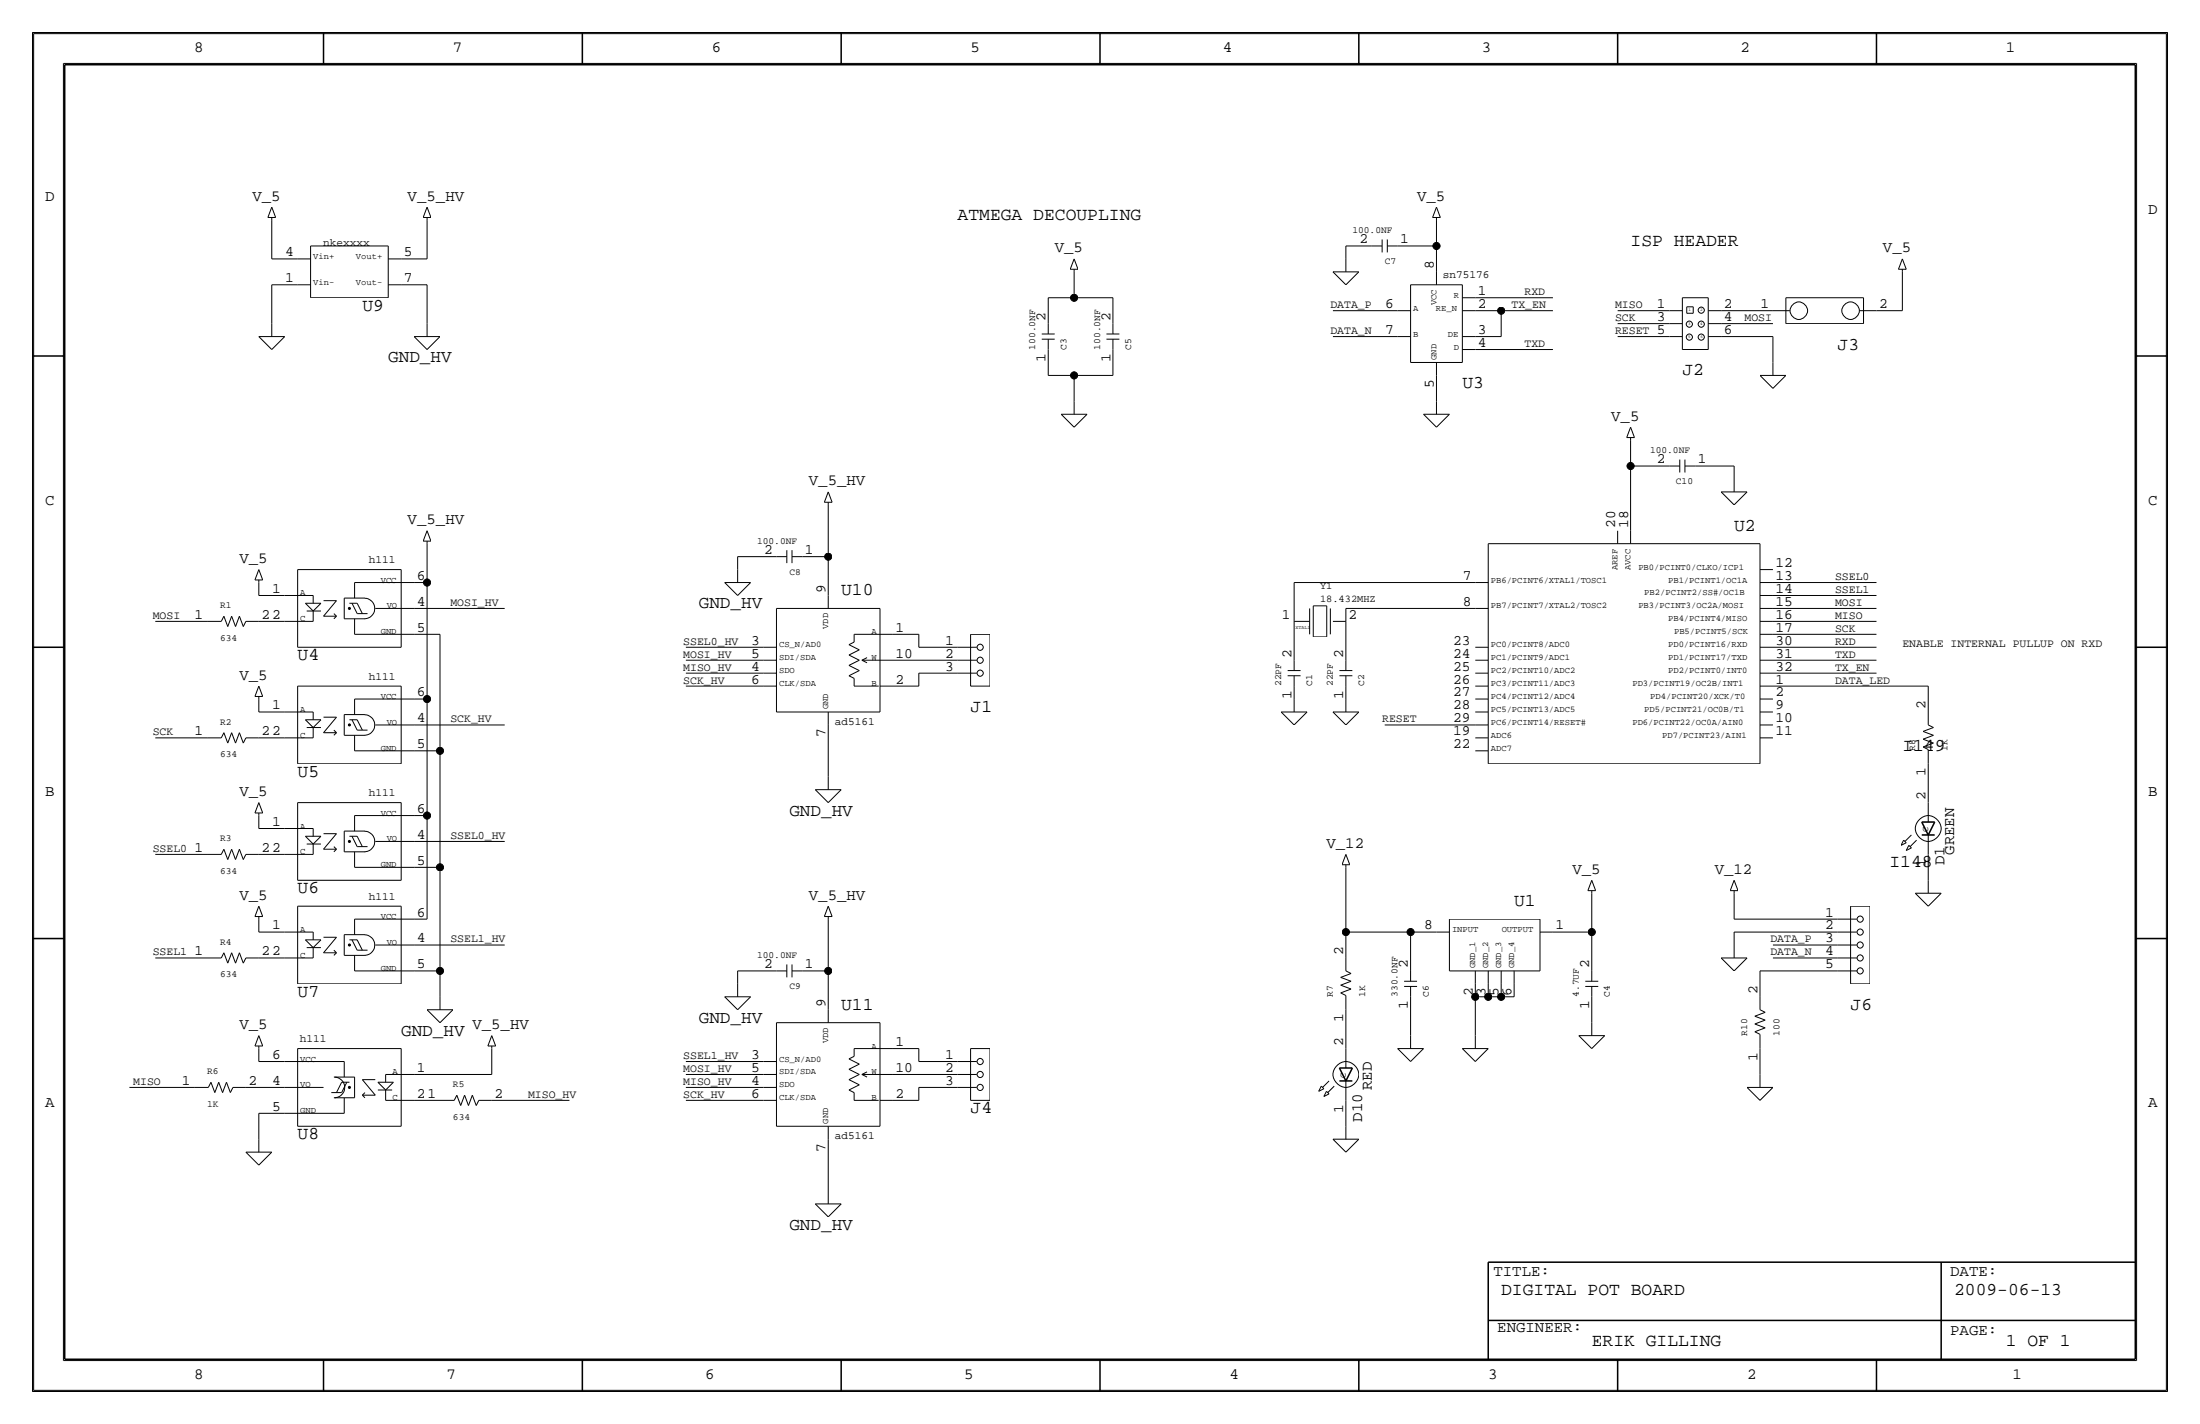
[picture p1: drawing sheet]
<svg xmlns="http://www.w3.org/2000/svg" width="432mm" height="279mm" viewBox="0 0 432 279" stroke-linecap="round" stroke-linejoin="round" font-family="sans-serif">
<g fill="none" stroke="#000" stroke-width=".2">
<path d="M6.6 6.6h418.6zM6.6 6.6v266.2zM12.4 12.4h407zM12.4 12.4v254.6zM419.4 12.4v254.6zM425.2 6.6v266.2zM52.6 42.7h1.5zM53.3 42.7v.5zM53.3 40.6l.8 2.1zM53.3 40.6l-.7 2.1zM53.3 55.9v7.6zM53.3 55.9h5.1z"/>
<path d="M53.3 43.2v7.6zM53.3 50.8h5.1zM58.4 50.8h2.6zM58.4 55.9h2.6zM61 58.4h15.2zM61 48.3h15.2zM61 48.3v10.1zM76.2 50.8h2.5zM76.2 55.9h2.5zM76.2 48.3v10.1zM78.7 50.8h5.1zM78.7 55.9h5.1z"/>
<path d="M83.1 42.7h1.5zM83.8 42.7v.5zM83.8 40.6l.8 2.1zM83.8 40.6l-.7 2.1zM83.8 43.2v7.6zM83.8 55.9v7.6zM205.7 58.4h5.1zM205.7 58.4v5.1zM210.1 52.8h1.5zM210.8 53.3v5.1zM210.8 58.4h7.6zM210.8 52.8v.5z"/>
<path d="M210.8 50.8l.8 2zM210.8 50.8l-.7 2zM218.4 58.4v5.1zM261.6 53.3l2.6 2.6zM261.6 53.3h5.1zM264.2 50.8v2.5zM264.2 48.3v2.5zM264.2 48.3h5zM266.7 53.3l-2.5 2.6zM269.2 48.3h2.1zM271.3 47v2.5zM272.3 48.3h2z"/>
<path d="M272.3 47v2.5zM274.3 48.3h7.6zM276.9 55.9h10.1zM276.9 55.9v15.2zM281.2 42.7h1.5zM281.9 53.3v2.6zM281.9 42.7v.5zM281.9 40.6l.8 2.1zM281.9 40.6l-.7 2.1zM281.9 43.2v5.1zM281.9 48.3v5zM287 58.4h2.6z"/>
<path d="M287 55.9v15.2zM289.6 58.4h15.2zM330.2 58.4v10.2zM330.2 58.4h5.1zM335.3 58.4v10.2zM350.5 58.4v5.1zM350.5 58.4h15.3zM365.8 58.4v5.1zM372.6 52.8h1.5zM373.4 52.8v.5zM373.4 50.8l.7 2zM373.4 50.8l-.8 2z"/>
<path d="M373.4 53.3v7.7zM50.8 66l2.5 2.6zM50.8 66h5.1zM53.3 68.6l2.6-2.6zM53.3 63.5v2.5zM81.3 66l2.5 2.6zM81.3 66h5.1zM83.8 63.5v2.5zM86.4 66l-2.6 2.6zM204.5 65.5h2.5zM204.5 66.5h2.5zM205.7 63.5v2z"/>
<path d="M205.7 66.5v2.1zM205.7 73.7h5.1zM205.7 68.6v5.1zM210.8 73.7v5zM210.8 73.7h7.6zM210.8 78.7v2.6zM217.2 65.5h2.5zM217.2 66.5h2.5zM218.4 63.5v2zM218.4 66.5v2.1zM218.4 68.6v5.1zM261.6 61h12.7z"/>
<path d="M261.6 66h12.7zM274.3 66h2.6zM274.3 61h2.6zM276.9 71.1h10.1zM281.9 71.1v2.6zM281.9 78.7v2.6zM281.9 73.7v5zM287 68.6h2.6zM287 66h2.6zM287 61h2.6zM289.6 68.6h15.2zM289.6 61h5z"/>
<path d="M289.6 66h5zM294.6 61h10.2zM294.6 61v5zM317.5 66h10.2zM317.5 63.5h10.2zM317.5 61h10.2zM327.7 63.5h2.5zM327.7 66h2.5zM327.7 61h2.5zM330.2 68.6h5.1zM331.1 60.2v1.3zM331.1 61.5h1.2z"/>
<path d="M331.1 60.2h1.2zM332.3 60.2v1.3zM335.3 66h2.5zM335.3 63.5h2.5zM335.3 61h2.5zM337.8 66h10.2zM337.8 63.5h10.2zM337.8 61h10.2zM345.4 73.7l2.6 2.5zM345.4 73.7h5.1zM348 71.1v2.6zM348 66v5.1z"/>
<path d="M348 61h3.3zM350.5 73.7l-2.5 2.5zM350.5 63.5h15.3zM365 61h3.3zM368.3 61h5.1zM161.8 98.6h1.5zM162.6 99.1v10.1zM162.6 98.6v.5zM162.6 96.5l.7 2.1zM162.6 96.5l-.8 2.1zM208.3 81.3l2.5 2.5zM208.3 81.3h5.1z"/>
<path d="M213.4 81.3l-2.6 2.5zM279.4 81.3l2.5 2.5zM279.4 81.3h5.1zM284.5 81.3l-2.6 2.5zM319.3 85.9h1.5zM320 85.9v.5zM320 83.8l.8 2.1zM320 83.8l-.7 2.1zM320 86.4v5zM320 91.4v12.7zM320 91.4h7.7zM327.7 91.4h2z"/>
<path d="M329.7 90.2v2.5zM330.7 91.4h2zM330.7 90.2v2.5zM332.7 91.4h7.7zM337.8 96.5l2.6 2.6zM337.8 96.5h5.1zM340.4 94v2.5zM340.4 91.4v2.6zM342.9 96.5l-2.5 2.6zM50 113.8h1.6zM50.8 113.8v.5zM50.8 111.8l.8 2z"/>
<path d="M50.8 111.8l-.8 2zM50.8 114.3v2.5zM50.8 116.8h5.1zM55.9 116.8h5.6zM58.4 111.8h20.3zM58.4 111.8v15.2zM59.9 118.4h3.1zM59.9 118.4l1.6 1.5zM60.2 119.9h2.8zM61.5 116.8v1.6zM61.5 119.9v2zM61.5 119.9l1.5-1.5z"/>
<path d="M63.5 117.9h2.5zM66 117.9l-2.5 3zM67.6 117.3h4zM67.6 117.3v4.1zM68.6 118.4h1.5zM69.1 118.4l1 2zM69.6 114.3h11.7zM69.6 114.3v3zM70.1 118.4l1 2zM71.6 117.4a2.01 2.01 0 0 1 1.9 2 2.01 2.01 0 0 1-1.9 2M73.7 119.4h7.6zM78.7 111.8v15.2z"/>
<path d="M81.3 114.3h2.5zM81.3 119.4h17.8zM83.1 106.2h1.5zM83.8 106.2v.5zM83.8 104.1l.8 2.1zM83.8 104.1l-.7 2.1zM83.8 106.7v7.6zM83.8 114.3v22.9zM142.2 114.3l2.6 2.5zM142.2 114.3h5.1zM144.8 111.8v2.5zM144.8 109.2v2.6z"/>
<path d="M144.8 109.2h7.6zM147.3 114.3l-2.5 2.5zM152.4 119.4v20.3zM152.4 119.4h20.3zM152.4 109.2h2zM154.4 108v2.5zM155.4 109.2h2.1zM155.4 108v2.5zM157.5 109.2h5.1zM162.6 116.8v2.6zM162.6 109.2v7.6zM172.7 119.4v20.3z"/>
<path d="M254 114.3h35.6zM254 114.3v7.6zM257 119.4v5.1zM257.8 118.9h2.6zM257.8 118.9v6.1zM260.4 118.9v6.1zM261.1 119.4v5.1zM264.2 119.4h25.4zM264.2 119.4v2.5zM289.6 119.4h2.5zM289.6 114.3h2.5zM292.1 106.7h53.3z"/>
<path d="M292.1 106.7v43.2zM317.5 104.1v2.6zM320 104.1v2.6zM345.4 119.4h2.6zM345.4 116.8h2.6zM345.4 114.3h2.6zM345.4 111.8h2.6zM345.4 106.7v43.2zM348 119.4h20.3zM348 116.8h20.3zM348 114.3h20.3zM30.5 121.9h10.1z"/>
<path d="M40.6 121.9h2.8zM43.9 120.9l-.5 1zM43.9 120.9l.8 2zM45.5 120.9l-.8 2zM45.5 120.9l.7 2zM47 120.9l.8 2zM47 120.9l-.8 2zM48.3 121.9h2.5zM48.3 121.9l-.5 1zM50 136.7h1.6zM50.8 136.7v.5zM50.8 134.6l.8 2.1z"/>
<path d="M50.8 134.6l-.8 2.1zM50.8 137.2v2.5zM50.8 139.7h5.1zM50.8 121.9h5.1zM55.9 121.9h5.6zM55.9 139.7h5.6zM58.4 127h20.3zM58.4 134.6h20.3zM58.4 134.6v15.3zM61.5 139.7v1.5zM63.5 120.9h2.5zM65.5 120.4l.5 .5z"/>
<path d="M66 120.9l-.5 .5zM67.6 121.4h4zM69.6 124.5h11.7zM69.6 121.4v3.1zM69.6 137.2h11.7zM69.6 137.2v3zM70.1 120.4h2zM78.7 134.6v15.3zM81.3 124.5h5.1zM81.3 137.2h2.5zM83.8 137.2v22.8zM86.4 124.5v22.8z"/>
<path d="M134.6 127h15.3zM134.6 129.5h15.3zM134.6 132.1h15.3zM134.6 134.6h15.3zM149.9 132.1h2.5zM149.9 134.6h2.5zM149.9 129.5h2.5zM149.9 127h2.5zM152.4 139.7h20.3zM162.6 139.7v2.5zM166.6 126.5l1-.5zM166.6 126.5l2.1 1z"/>
<path d="M166.6 128.5l2.1-1zM166.6 128.5l2.1 1zM166.6 130.6l2.1-1.1zM166.6 132.6l2.1-1zM166.6 132.6l1 .5zM166.6 130.6l2.1 1zM167.6 124.5h7.7zM167.6 124.5v1.5zM167.6 134.6h4.9zM167.6 133.1v1.5zM169.2 129.5h6.1zM169.2 129.5l1-.5z"/>
<path d="M169.2 129.5l1 .5zM172.7 134.6h2.6zM175.3 129.5h12.7zM175.3 134.6h5zM175.3 124.5h5zM180.3 132.1v2.5zM180.3 132.1h7.7zM180.3 124.5v2.5zM180.3 127h7.7zM188 132.1h3.7zM188 127h3.7zM188 129.5h3.7z"/>
<path d="M190.5 134.6h3.8zM190.5 124.5v10.1zM190.5 124.5h3.8zM194.3 124.5v10.1zM251.5 139.7l2.5 2.5zM251.5 139.7h5zM252.7 131.6h2.6zM252.7 132.6h2.6zM254 137.2v2.5zM254 134.6v2.6zM254 121.9v7.6zM254 121.9h3z"/>
<path d="M254 129.5v2.1zM254 132.6v2zM256.5 139.7l-2.5 2.5zM257.8 125h2.6zM261.6 139.7l2.6 2.5zM261.6 139.7h5.1zM261.6 121.9h2.6zM262.9 131.6h2.5zM262.9 132.6h2.5zM264.2 137.2v2.5zM264.2 134.6v2.6zM264.2 121.9v7.6z"/>
<path d="M264.2 129.5v2.1zM264.2 132.6v2zM266.7 139.7l-2.5 2.5zM289.6 139.7h2.5zM289.6 137.2h2.5zM289.6 134.6h2.5zM289.6 132.1h2.5zM289.6 129.5h2.5zM289.6 127h2.5zM345.4 139.7h2.6zM345.4 137.2h2.6zM345.4 134.6h2.6z"/>
<path d="M345.4 132.1h2.6zM345.4 129.5h2.6zM345.4 127h2.6zM345.4 124.5h2.6zM345.4 121.9h2.6zM348 129.5h20.3zM348 127h20.3zM348 121.9h20.3zM348 124.5h20.3zM348 132.1h20.3zM348 134.6h30.5zM378.5 139.7v2.5z"/>
<path d="M378.5 134.6v5.1zM30.5 144.8h10.1zM40.6 144.8h2.8zM43.9 143.8l-.5 1zM43.9 143.8l.8 2zM45.5 143.8l-.8 2zM45.5 143.8l.7 2zM47 143.8l.8 2zM47 143.8l-.8 2zM48.3 144.8h2.5zM48.3 144.8l-.5 1zM50 159.5h1.6z"/>
<path d="M50.8 159.5v.5zM50.8 157.5l.8 2zM50.8 157.5l-.8 2zM50.8 144.8h5.1zM55.9 144.8h5.6zM58.4 149.9h20.3zM58.4 157.5h20.3zM58.4 157.5v15.2zM59.9 141.2h3.1zM59.9 141.2l1.6 1.5zM60.2 142.7h2.8zM61.5 142.7v2.1z"/>
<path d="M61.5 142.7l1.5-1.5zM63.5 143.8h2.5zM63.5 140.7h2.5zM65.5 143.3l.5 .5zM66 143.8l-.5 .5zM66 140.7l-2.5 3.1zM67.6 140.2h4zM67.6 140.2v4.1zM67.6 144.3h4zM68.6 141.2h1.5zM69.1 141.2l1 2.1zM69.6 147.3h11.7z"/>
<path d="M69.6 144.3v3zM70.1 141.2l1 2.1zM70.1 143.3h2zM71.6 140.3a2.01 2.01 0 0 1 1.9 2 2.01 2.01 0 0 1-1.9 2M73.7 142.2h7.6zM78.7 157.5v15.2zM81.3 147.3h5.1zM81.3 142.2h17.8zM86.4 147.3v22.9zM160 154.9l2.6 2.6zM160 154.9h5.1zM162.6 152.4v2.5z"/>
<path d="M162.6 142.2v10.2zM165.1 154.9l-2.5 2.6zM271.8 142.2h17.8zM289.6 142.2h2.5zM289.6 147.3h2.5zM289.6 144.8h2.5zM292.1 149.9h53.3zM345.4 144.8h2.6zM345.4 142.2h2.6zM377.4 146.6l1.1 .5zM377.4 146.6l2.1-.8zM377.4 143.5l2.1-.8z"/>
<path d="M377.4 143.5l2.1 .8zM377.4 145l2.1 .8zM377.4 145l2.1-.7zM378.5 147.1v2.8zM378.5 142.2l1 .5zM378.5 149.9v7.6zM378.5 157.5v3.8zM30.5 167.6h10.1zM40.6 167.6h2.8zM43.9 166.6l-.5 1zM43.9 166.6l.8 2.1zM45.5 166.6l-.8 2.1z"/>
<path d="M45.5 166.6l.7 2.1zM47 166.6l.8 2.1zM47 166.6l-.8 2.1zM48.3 167.6h2.5zM48.3 167.6l-.5 1.1zM50 179.8h1.6zM50.8 179.8v.5zM50.8 177.8l.8 2zM50.8 177.8l-.8 2zM50.8 160v2.6zM50.8 162.6h5.1zM50.8 167.6h5.1z"/>
<path d="M55.9 162.6h5.6zM55.9 167.6h5.6zM58.4 172.7h20.3zM58.4 177.8h20.3zM58.4 177.8v15.2zM59.9 164.1h3.1zM59.9 164.1l1.6 1.5zM60.2 165.6h2.8zM61.5 162.6v1.5zM61.5 165.6v2zM61.5 165.6l1.5-1.5zM63.5 166.6h2.5z"/>
<path d="M63.5 163.6h2.5zM65.5 166.1l.5 .5zM66 166.6l-.5 .5zM66 163.6l-2.5 3zM67.6 163.1h4zM67.6 163.1v4zM67.6 167.1h4zM68.6 164.1h1.5zM69.1 164.1l1 2zM69.6 170.2h11.7zM69.6 167.1v3.1zM69.6 160h11.7z"/>
<path d="M69.6 160v3.1zM70.1 164.1l1 2zM70.1 166.1h2zM71.6 163.1a2.01 2.01 0 0 1 1.9 2 2.01 2.01 0 0 1-1.9 2M73.7 165.1h7.6zM78.7 177.8v15.2zM81.3 170.2h5.1zM81.3 160h2.5zM81.3 165.1h17.8zM83.8 160v20.3zM86.4 170.2v20.3zM161.8 179.8h1.5z"/>
<path d="M162.6 179.8v.5zM162.6 177.8l.7 2zM162.6 177.8l-.8 2zM263.4 169.7h1.5zM264.2 170.2v12.7zM264.2 169.7v.5zM264.2 167.6l.7 2.1zM264.2 167.6l-.8 2.1zM311.7 174.8h1.5zM312.4 175.3v7.6zM312.4 174.8v.5zM312.4 172.7l.8 2.1z"/>
<path d="M312.4 172.7l-.7 2.1zM339.6 174.8h1.5zM340.4 175.3v5zM340.4 174.8v.5zM340.4 172.7l.7 2.1zM340.4 172.7l-.8 2.1zM363.2 177.8h3.8zM363.2 177.8v15.2zM367 177.8v15.2zM373.1 165.9l1-.5zM373.6 164.8l-.5 1.1zM373.6 164.8l.5 .6z"/>
<path d="M374.1 166.9l1.1-.5zM374.7 165.9l-.6 1zM374.7 165.9l.5 .5zM374.9 166.1l1.3-1.3zM375.2 163.8l-1.3 1.3zM375.9 175.3l2.6 2.5zM375.9 175.3h5.1zM378.5 172.7v2.6zM378.5 167.6v5.1zM378.5 163.8v3.8zM381 175.3l-2.5 2.5zM30.5 188h10.1z"/>
<path d="M40.6 188h2.8zM43.9 186.9l-.5 1.1zM43.9 186.9l.8 2.1zM45.5 186.9l-.8 2.1zM45.5 186.9l.7 2.1zM47 186.9l.8 2.1zM47 186.9l-.8 2.1zM48.3 188h2.5zM48.3 188l-.5 1zM50.8 180.3v2.6zM50.8 182.9h5.1zM50.8 188h5.1z"/>
<path d="M55.9 182.9h5.6zM55.9 188h5.6zM58.4 193h20.3zM59.9 184.4h3.1zM59.9 184.4l1.6 1.5zM60.2 185.9h2.8zM61.5 182.9v1.5zM61.5 185.9v2.1zM61.5 185.9l1.5-1.5zM63.5 186.9h2.5zM63.5 183.9h2.5zM65.5 186.4l.5 .5z"/>
<path d="M66 186.9l-.5 .6zM66 183.9l-2.5 3zM67.6 183.4h4zM67.6 183.4v4.1zM67.6 187.5h4zM68.6 184.4h1.5zM69.1 184.4l1 2zM69.6 190.5h11.7zM69.6 187.5v3zM69.6 180.3h11.7zM69.6 180.3v3.1zM70.1 184.4l1 2z"/>
<path d="M70.1 186.4h2zM71.6 183.4a2.01 2.01 0 0 1 1.9 2 2.01 2.01 0 0 1-1.9 2.1M73.7 185.4h7.6zM81.3 190.5h5.1zM81.3 180.3h2.5zM81.3 185.4h17.8zM83.8 198.1l2.6 2.6zM83.8 198.1h5.1zM86.4 195.6v2.5zM86.4 190.5v5.1zM88.9 198.1l-2.5 2.6zM142.2 195.6l2.6 2.5z"/>
<path d="M142.2 195.6h5.1zM144.8 193v2.6zM144.8 190.5v2.5zM144.8 190.5h7.6zM147.3 195.6l-2.5 2.5zM152.4 190.5h2zM154.4 189.2v2.6zM155.4 190.5h2.1zM155.4 189.2v2.6zM157.5 190.5h5.1zM162.6 198.1v2.6zM162.6 180.3v10.2z"/>
<path d="M162.6 190.5v7.6zM263.1 194.8l1.1 .5zM263.1 194.8l2.1-.7zM263.1 191.8l2.1-.8zM263.1 191.8l2.1 .7zM263.1 193.3l2.1 .8zM263.1 193.3l2.1-.8zM264.2 195.3v2.8zM264.2 188v2.5zM264.2 190.5l1 .5zM264.2 182.9h12.7zM264.2 182.9v5.1z"/>
<path d="M264.2 198.1v7.6zM275.6 192.5h2.5zM275.6 193.5h2.5zM276.9 195.6v7.6zM276.9 182.9h5zM276.9 182.9v7.6zM276.9 190.5v2zM276.9 193.5v2.1zM281.9 182.9h2.6zM284.5 190.5h17.8zM284.5 180.3h17.8zM284.5 180.3v10.2z"/>
<path d="M289.6 195.6v7.6zM289.6 195.6h2.5zM289.6 193v2.6zM289.6 190.5v2.5zM292.1 195.6h2.5zM292.1 193v2.6zM292.1 190.5v2.5zM294.6 195.6h2.6zM294.6 193v2.6zM294.6 190.5v2.5zM297.2 190.5v2.5zM297.2 193v2.6z"/>
<path d="M302.3 182.9h2.5zM302.3 180.3v10.2zM304.8 182.9h7.6zM311.1 192.5h2.6zM311.1 193.5h2.6zM312.4 182.9v7.6zM312.4 195.6v5.1zM312.4 190.5v2zM312.4 193.5v2.1zM337.8 188l2.6 2.5zM337.8 188h5.1zM340.4 185.4v2.6z"/>
<path d="M340.4 182.9v2.5zM340.4 182.9h20.3zM340.4 180.3h20.3zM342.9 188l-2.5 2.5zM344.4 199.4l2.1-.8zM344.4 199.4l2.1 .8zM345.4 195.6v2.5zM345.4 198.1l1.1 .5zM345.4 190.5h15.3zM345.4 190.5v5.1zM348 185.4h12.7zM348 188h12.7z"/>
<path d="M360.7 190.5h3.8zM360.7 188h3.7zM360.7 185.4h3.7zM360.7 182.9h3.7zM360.7 180.3h3.7zM363.2 193h3.8zM25.4 213.4h12.7zM38.1 213.4h2.8zM41.4 212.3l-.5 1.1zM41.4 212.3l.8 2.1zM42.9 212.3l-.7 2.1zM42.9 212.3l.8 2.1z"/>
<path d="M44.4 212.3l.8 2.1zM44.4 212.3l-.7 2.1zM45.7 213.4h2.6zM45.7 213.4l-.5 1zM48.3 213.4h7.6zM50 205.2h1.6zM50.8 205.2v.5zM50.8 203.2l.8 2zM50.8 203.2l-.8 2zM50.8 218.4v5.1zM50.8 218.4h5.1zM50.8 205.7v2.6z"/>
<path d="M50.8 208.3h5.1zM55.9 213.4h7.6zM55.9 218.4h11.7zM55.9 208.3h11.7zM58.4 205.7v15.3zM58.4 205.7h20.3zM65 214.4h2.1zM65.5 211.3h4.1zM65.5 215.4h4.1zM65.7 211.4a2.01 2.01 0 0 1 2 2 2.01 2.01 0 0 1-2 2M67.1 212.3l-1.1 2.1zM67.1 212.3h1.5z"/>
<path d="M67.6 215.4v3zM67.6 208.3v3zM68.1 212.3l-1 2.1zM69.6 211.3v4.1zM71.1 214.9l.5 .5zM71.1 214.9h2.6zM71.1 211.8h2.6zM71.1 211.8l2.6 3.1zM71.6 214.4l-.5 .5zM74.2 213.9h2.8zM74.2 212.3h3zM74.2 212.3l1.5 1.6z"/>
<path d="M75.7 210.8v1.5zM75.7 210.8h5.6zM75.7 215.9h5.6zM75.7 213.9l1.5-1.6zM75.7 213.9v2zM78.7 205.7v15.3zM81.3 210.8h15.2zM81.3 215.9h5.1zM86.4 215.9h2.8zM89.7 214.9l-.5 1zM89.7 214.9l.7 2zM91.2 214.9l-.8 2z"/>
<path d="M91.2 214.9l.7 2zM92.7 214.9l.8 2zM92.7 214.9l-.8 2zM94 215.9h2.5zM94 215.9l-.5 1zM95.8 205.2h1.5zM96.5 205.2v.5zM96.5 203.2l.8 2zM96.5 203.2l-.7 2zM96.5 205.7v5.1zM96.5 215.9h15.3zM134.6 208.3h15.3z"/>
<path d="M134.6 210.8h15.3zM134.6 213.4h15.3zM134.6 215.9h15.3zM149.9 213.4h2.5zM149.9 215.9h2.5zM149.9 210.8h2.5zM149.9 208.3h2.5zM152.4 200.7v20.3zM152.4 200.7h20.3zM166.6 207.8l1-.5zM166.6 207.8l2.1 1zM166.6 209.8l2.1-1z"/>
<path d="M166.6 209.8l2.1 1zM166.6 211.8l2.1-1zM166.6 213.9l2.1-1zM166.6 213.9l1 .5zM166.6 211.8l2.1 1.1zM167.6 205.7h7.7zM167.6 205.7v1.6zM167.6 215.9h4.9zM167.6 214.4v1.5zM169.2 210.8h6.1zM169.2 210.8l1-.5zM169.2 210.8l1 .5z"/>
<path d="M172.7 215.9h2.6zM172.7 200.7v20.3zM175.3 210.8h12.7zM175.3 215.9h5zM175.3 205.7h5zM180.3 213.4v2.5zM180.3 213.4h7.7zM180.3 205.7v2.6zM180.3 208.3h7.7zM188 213.4h3.7zM188 208.3h3.7zM188 210.8h3.7z"/>
<path d="M190.5 215.9h3.8zM190.5 205.7v10.2zM190.5 205.7h3.8zM194.3 205.7v10.2zM258.8 214.1l1-.5zM259.3 213.1l-.5 1zM259.3 213.1l.5 .5zM259.8 215.1l1.1-.5zM260.3 214.1l-.5 1zM260.3 214.1l.6 .5zM260.6 214.4l1.3-1.3zM260.9 212.1l-1.3 1.3z"/>
<path d="M264.2 215.9v5.1zM264.2 205.7v3.8zM264.2 212.1v3.8zM274.3 205.7l2.6 2.6zM274.3 205.7h5.1zM276.9 203.2v2.5zM279.4 205.7l-2.5 2.6zM287 205.7l2.6 2.6zM287 205.7h5.1zM289.6 203.2v2.5zM292.1 205.7l-2.5 2.6zM309.9 203.2l2.5 2.5z"/>
<path d="M309.9 203.2h5.1zM312.4 200.7v2.5zM315 203.2l-2.6 2.5zM342.9 213.4l2.5 2.5zM342.9 213.4h5.1zM344.4 202.4l1 .5zM344.4 202.4l2.1-.7zM344.4 200.9l2.1 .8zM344.4 200.9l2.1-.7zM345.4 210.8v2.6zM345.4 202.9v2.8zM345.4 205.7v5.1z"/>
<path d="M348 213.4l-2.6 2.5zM48.3 226.1l2.5 2.5zM48.3 226.1h5zM50.8 223.5v2.6zM53.3 226.1l-2.5 2.5zM58.4 221h20.3zM152.4 221h20.3zM160 236.2l2.6 2.6zM160 236.2h5.1zM162.6 233.7v2.5zM162.6 221v2.5zM162.6 223.5v10.2z"/>
<path d="M165.1 236.2l-2.5 2.6zM261.6 223.5l2.6 2.6zM261.6 223.5h5.1zM264.2 221v2.5zM266.7 223.5l-2.5 2.6zM6.6 272.8h418.6zM12.4 267h407z"/>
<circle cx="331.6" cy="63.6" r=".6"/>
<circle cx="331.6" cy="66.1" r=".6"/>
<circle cx="333.9" cy="60.9" r=".6"/>
<circle cx="333.9" cy="63.6" r=".6"/>
<circle cx="333.9" cy="66.1" r=".6"/>
<circle cx="353" cy="61" r="1.7"/>
<circle cx="363.2" cy="61" r="1.7"/>
<circle cx="192.4" cy="127" r=".6"/>
<circle cx="192.4" cy="129.5" r=".6"/>
<circle cx="192.4" cy="132.1" r=".6"/>
<circle cx="378.4" cy="162.6" r="2.5"/>
<circle cx="365.1" cy="182.9" r=".6"/>
<circle cx="365.1" cy="185.4" r=".6"/>
<circle cx="365.1" cy="180.3" r=".6"/>
<circle cx="365.1" cy="188" r=".6"/>
<circle cx="365.1" cy="190.5" r=".6"/>
<circle cx="192.4" cy="208.3" r=".6"/>
<circle cx="192.4" cy="210.8" r=".6"/>
<circle cx="192.4" cy="213.4" r=".6"/>
<circle cx="264.1" cy="210.8" r="2.5"/>
</g>
<g fill="#000" stroke="#000" stroke-width=".2">
<circle cx="210.8" cy="58.4" r=".7"/>
<circle cx="281.9" cy="48.3" r=".7"/>
<circle cx="210.8" cy="73.7" r=".7"/>
<circle cx="294.6" cy="61" r=".7"/>
<circle cx="320" cy="91.4" r=".7"/>
<circle cx="68.6" cy="119.4" r=".2"/>
<circle cx="83.8" cy="114.3" r=".7"/>
<circle cx="162.5" cy="109.2" r=".7"/>
<circle cx="83.8" cy="137.2" r=".7"/>
<circle cx="68.6" cy="142.2" r=".2"/>
<circle cx="86.3" cy="147.3" r=".7"/>
<circle cx="68.6" cy="165.1" r=".2"/>
<circle cx="83.8" cy="160" r=".7"/>
<circle cx="86.3" cy="170.2" r=".7"/>
<circle cx="68.6" cy="185.4" r=".2"/>
<circle cx="86.3" cy="190.5" r=".7"/>
<circle cx="162.5" cy="190.5" r=".7"/>
<circle cx="264.1" cy="182.9" r=".7"/>
<circle cx="276.8" cy="182.9" r=".7"/>
<circle cx="289.5" cy="195.6" r=".7"/>
<circle cx="292.1" cy="195.6" r=".7"/>
<circle cx="294.6" cy="195.6" r=".7"/>
<circle cx="312.4" cy="182.9" r=".7"/>
<circle cx="68.6" cy="213.4" r=".2"/>
</g>
<g fill="none" stroke="#000" stroke-width=".3">
<path d="M6.3 6.3h419.1zM6.3 6.3v266.7zM12.7 12.7h406.4zM12.7 12.7v254zM63.5 6.3v6.4zM114.3 6.3v6.4zM165.1 6.3v6.4zM215.9 6.3v6.4zM266.7 6.3v6.4zM317.5 6.3v6.4zM368.3 6.3v6.4zM419.1 12.7v254z"/>
<path d="M425.4 6.3v266.7zM6.3 69.8h6.4zM419.1 69.8h6.3zM6.3 127h6.4zM419.1 127h6.3zM377.2 163.8h2.5zM377.2 161.3h2.5zM377.2 161.3l1.3 2.5zM379.7 161.3l-1.2 2.5zM6.3 184.1h6.4zM419.1 184.1h6.3zM262.9 212.1h2.5z"/>
<path d="M262.9 209.5h2.5zM262.9 209.5l1.3 2.6zM265.4 209.5l-1.2 2.6zM292.1 259.1h127zM292.1 247.6v19.1zM292.1 247.6h127zM381 247.6v19.1zM6.3 273h419.1zM12.7 266.7h406.4zM63.5 266.7v6.3zM114.3 266.7v6.3zM165.1 266.7v6.3z"/>
<path d="M215.9 266.7v6.3zM266.7 266.7v6.3zM317.5 266.7v6.3zM368.3 266.7v6.3z"/>
</g>
<g font-size="3.5">
<text x="188" y="43.2">ATMEGA DECOUPLING</text>
<text x="320" y="48.3">ISP HEADER</text>
<text x="71.1" y="61">U9</text>
<text x="76.2" y="71.1">GND_HV</text>
<text x="360.7" y="68.6">J3</text>
<text x="287" y="76.2">U3</text>
<text x="330.2" y="73.7">J2</text>
<text x="340.4" y="104.1">U2</text>
<text x="137.2" y="119.4">GND_HV</text>
<text x="165.1" y="116.8">U10</text>
<text x="58.4" y="129.5">U4</text>
<text x="190.5" y="139.7">J1</text>
<text x="373.4" y="147.3">I149</text>
<text x="58.4" y="152.4">U5</text>
<text x="154.9" y="160">GND_HV</text>
<text x="370.8" y="170.2">I148</text>
<text x="58.4" y="175.3">U6</text>
<text x="297.2" y="177.8">U1</text>
<text x="58.4" y="195.6">U7</text>
<text x="78.7" y="203.2">GND_HV</text>
<text x="137.2" y="200.7">GND_HV</text>
<text x="165.1" y="198.1">U11</text>
<text x="363.2" y="198.1">J6</text>
<text x="190.5" y="218.4">J4</text>
<text x="58.4" y="223.5">U8</text>
<text x="154.9" y="241.3">GND_HV</text>
<text x="294.6" y="254">DIGITAL POT BOARD</text>
<text x="383.5" y="254">2009-06-13</text>
<text x="312.4" y="264.2">ERIK GILLING</text>
<text x="393.7" y="264.2">1 OF 1</text>
</g>
<g font-size="3.1">
<text x="38.1" y="10.2">8</text>
<text x="88.9" y="10.2">7</text>
<text x="139.7" y="10.2">6</text>
<text x="190.5" y="10.2">5</text>
<text x="240" y="10.2">4</text>
<text x="290.8" y="10.2">3</text>
<text x="341.6" y="10.2">2</text>
<text x="393.7" y="10.2">1</text>
<text x="8.9" y="39.4">D</text>
<text x="49.5" y="39.4">V_5</text>
<text x="80" y="39.4">V_5_HV</text>
<text x="278.1" y="39.4">V_5</text>
<text x="421.6" y="41.9">D</text>
<text x="207" y="49.5">V_5</text>
<text x="369.6" y="49.5">V_5</text>
<text x="316.2" y="82.5">V_5</text>
<text x="158.7" y="95.2">V_5_HV</text>
<text x="8.9" y="99.1">C</text>
<text x="421.6" y="99.1">C</text>
<text x="80" y="102.9">V_5_HV</text>
<text x="47" y="110.5">V_5</text>
<text x="47" y="133.3">V_5</text>
<text x="8.9" y="156.2">B</text>
<text x="47" y="156.2">V_5</text>
<text x="421.6" y="156.2">B</text>
<text x="260.3" y="166.4">V_12</text>
<text x="383.5" y="167.7" transform="rotate(-90 383.5 167.7)">GREEN</text>
<text x="308.6" y="171.5">V_5</text>
<text x="336.6" y="171.5">V_12</text>
<text x="381.7" y="169.8" transform="rotate(-90 381.7 169.8)">D1</text>
<text x="47" y="176.5">V_5</text>
<text x="158.7" y="176.5">V_5_HV</text>
<text x="47" y="201.9">V_5</text>
<text x="92.7" y="201.9">V_5_HV</text>
<text x="269.2" y="213.9" transform="rotate(-90 269.2 213.9)">RED</text>
<text x="8.9" y="217.2">A</text>
<text x="267.4" y="220.1" transform="rotate(-90 267.4 220.1)">D10</text>
<text x="421.6" y="217.2">A</text>
<text x="293.1" y="250.4">TITLE:</text>
<text x="382.8" y="250.4">DATE:</text>
<text x="293.9" y="261.4">ENGINEER:</text>
<text x="382.8" y="261.9">PAGE:</text>
<text x="38.1" y="270.5">8</text>
<text x="87.6" y="270.5">7</text>
<text x="138.4" y="270.5">6</text>
<text x="189.2" y="270.5">5</text>
<text x="241.3" y="270.5">4</text>
<text x="292.1" y="270.5">3</text>
<text x="342.9" y="270.5">2</text>
<text x="395" y="270.5">1</text>
</g>
<g font-size="2.9">
<text x="266.8" y="47.8">2</text>
<text x="274.8" y="47.8">1</text>
<text x="56" y="50.3">4</text>
<text x="79.2" y="50.3">5</text>
<text x="281.4" y="52.8" transform="rotate(-90 281.4 52.8)">8</text>
<text x="56" y="55.4">1</text>
<text x="79.2" y="55.4">7</text>
<text x="290.1" y="57.9">1</text>
<text x="205.2" y="63" transform="rotate(-90 205.2 63)">2</text>
<text x="217.9" y="63" transform="rotate(-90 217.9 63)">2</text>
<text x="271.9" y="65.5">7</text>
<text x="271.9" y="60.5">6</text>
<text x="290.1" y="60.5">2</text>
<text x="290.1" y="65.5">3</text>
<text x="325.2" y="65.5">5</text>
<text x="325.2" y="63">3</text>
<text x="325.2" y="60.5">1</text>
<text x="338.3" y="65.5">6</text>
<text x="338.3" y="63">4</text>
<text x="338.3" y="60.5">2</text>
<text x="345.5" y="60.5">1</text>
<text x="368.8" y="60.5">2</text>
<text x="205.2" y="71" transform="rotate(-90 205.2 71)">1</text>
<text x="217.9" y="71" transform="rotate(-90 217.9 71)">1</text>
<text x="290.1" y="68.1">4</text>
<text x="281.4" y="76.1" transform="rotate(-90 281.4 76.1)">5</text>
<text x="325.2" y="90.9">2</text>
<text x="333.2" y="90.9">1</text>
<text x="317" y="103.6" transform="rotate(-90 317 103.6)">20</text>
<text x="319.5" y="103.6" transform="rotate(-90 319.5 103.6)">18</text>
<text x="81.8" y="113.8">6</text>
<text x="150" y="108.7">2</text>
<text x="158" y="108.7">1</text>
<text x="287.1" y="113.8">7</text>
<text x="348.5" y="113.8">13</text>
<text x="348.5" y="111.3">12</text>
<text x="53.4" y="116.3">1</text>
<text x="81.8" y="118.9">4</text>
<text x="162.1" y="116.3" transform="rotate(-90 162.1 116.3)">9</text>
<text x="287.1" y="118.9">8</text>
<text x="348.5" y="118.9">15</text>
<text x="348.5" y="116.3">14</text>
<text x="38.2" y="121.4">1</text>
<text x="51.3" y="121.4">22</text>
<text x="81.8" y="124">5</text>
<text x="175.8" y="124">1</text>
<text x="251.6" y="121.4">1</text>
<text x="264.7" y="121.4">2</text>
<text x="348.5" y="124">17</text>
<text x="348.5" y="121.4">16</text>
<text x="147.4" y="131.6">4</text>
<text x="147.4" y="129">5</text>
<text x="147.4" y="126.5">3</text>
<text x="175.8" y="129">10</text>
<text x="185.5" y="131.6">3</text>
<text x="185.5" y="129">2</text>
<text x="185.5" y="126.5">1</text>
<text x="253.5" y="129" transform="rotate(-90 253.5 129)">2</text>
<text x="263.7" y="129" transform="rotate(-90 263.7 129)">2</text>
<text x="285.2" y="131.6">25</text>
<text x="285.2" y="129">24</text>
<text x="285.2" y="126.5">23</text>
<text x="348.5" y="131.6">32</text>
<text x="348.5" y="129">31</text>
<text x="348.5" y="126.5">30</text>
<text x="81.8" y="136.7">6</text>
<text x="147.4" y="134.1">6</text>
<text x="175.8" y="134.1">2</text>
<text x="253.5" y="137.1" transform="rotate(-90 253.5 137.1)">1</text>
<text x="263.7" y="137.1" transform="rotate(-90 263.7 137.1)">1</text>
<text x="285.2" y="136.7">27</text>
<text x="285.2" y="134.1">26</text>
<text x="348.5" y="136.7">2</text>
<text x="348.5" y="134.1">1</text>
<text x="53.4" y="139.2">1</text>
<text x="81.8" y="141.7">4</text>
<text x="285.2" y="141.7">29</text>
<text x="285.2" y="139.2">28</text>
<text x="348.5" y="141.7">10</text>
<text x="348.5" y="139.2">9</text>
<text x="378" y="139.2" transform="rotate(-90 378 139.2)">2</text>
<text x="38.2" y="144.3">1</text>
<text x="51.3" y="144.3">22</text>
<text x="81.8" y="146.8">5</text>
<text x="162.1" y="144.7" transform="rotate(-90 162.1 144.7)">7</text>
<text x="285.2" y="146.8">22</text>
<text x="285.2" y="144.3">19</text>
<text x="348.5" y="144.3">11</text>
<text x="378" y="152.3" transform="rotate(-90 378 152.3)">1</text>
<text x="81.8" y="159.5">6</text>
<text x="378" y="157" transform="rotate(-90 378 157)">2</text>
<text x="38.2" y="167.1">1</text>
<text x="51.3" y="167.1">22</text>
<text x="53.4" y="162.1">1</text>
<text x="81.8" y="164.6">4</text>
<text x="81.8" y="169.7">5</text>
<text x="378" y="170.1" transform="rotate(-90 378 170.1)">1</text>
<text x="81.8" y="179.8">6</text>
<text x="358.2" y="179.8">1</text>
<text x="53.4" y="182.4">1</text>
<text x="81.8" y="184.9">4</text>
<text x="279.5" y="182.4">8</text>
<text x="305.3" y="182.4">1</text>
<text x="358.2" y="184.9">3</text>
<text x="358.2" y="182.4">2</text>
<text x="38.2" y="187.5">1</text>
<text x="51.3" y="187.5">22</text>
<text x="81.8" y="190">5</text>
<text x="150" y="190">2</text>
<text x="158" y="190">1</text>
<text x="263.7" y="187.5" transform="rotate(-90 263.7 187.5)">2</text>
<text x="276.4" y="190" transform="rotate(-90 276.4 190)">2</text>
<text x="311.9" y="190" transform="rotate(-90 311.9 190)">2</text>
<text x="358.2" y="190">5</text>
<text x="358.2" y="187.5">4</text>
<text x="162.1" y="197.6" transform="rotate(-90 162.1 197.6)">9</text>
<text x="289.1" y="195.5" transform="rotate(-90 289.1 195.5)">2</text>
<text x="291.6" y="195.5" transform="rotate(-90 291.6 195.5)">3</text>
<text x="294.1" y="195.5" transform="rotate(-90 294.1 195.5)">5</text>
<text x="296.7" y="195.5" transform="rotate(-90 296.7 195.5)">6</text>
<text x="344.9" y="195.1" transform="rotate(-90 344.9 195.1)">2</text>
<text x="263.7" y="200.6" transform="rotate(-90 263.7 200.6)">1</text>
<text x="276.4" y="198" transform="rotate(-90 276.4 198)">1</text>
<text x="311.9" y="198" transform="rotate(-90 311.9 198)">1</text>
<text x="53.4" y="207.8">6</text>
<text x="147.4" y="207.8">3</text>
<text x="175.8" y="205.2">1</text>
<text x="185.5" y="207.8">1</text>
<text x="263.7" y="205.2" transform="rotate(-90 263.7 205.2)">2</text>
<text x="344.9" y="208.2" transform="rotate(-90 344.9 208.2)">1</text>
<text x="35.7" y="212.9">1</text>
<text x="48.8" y="212.9">2</text>
<text x="53.4" y="212.9">4</text>
<text x="81.8" y="215.4">21</text>
<text x="81.8" y="210.3">1</text>
<text x="97" y="215.4">2</text>
<text x="147.4" y="212.9">4</text>
<text x="147.4" y="210.3">5</text>
<text x="147.4" y="215.4">6</text>
<text x="175.8" y="210.3">10</text>
<text x="175.8" y="215.4">2</text>
<text x="185.5" y="212.9">3</text>
<text x="185.5" y="210.3">2</text>
<text x="53.4" y="217.9">5</text>
<text x="263.7" y="218.3" transform="rotate(-90 263.7 218.3)">1</text>
<text x="162.1" y="226" transform="rotate(-90 162.1 226)">7</text>
</g>
<g font-size="2.3">
<text x="299.2" y="57.9">RXD</text>
<text x="261.1" y="60.5">DATA_P</text>
<text x="261.1" y="65.5">DATA_N</text>
<text x="296.7" y="60.5">TX_EN</text>
<text x="317" y="65.5">RESET</text>
<text x="317" y="63">SCK</text>
<text x="317" y="60.5">MISO</text>
<text x="342.4" y="63">MOSI</text>
<text x="299.2" y="68.1">TXD</text>
<text x="360.2" y="113.8">SSEL0</text>
<text x="88.4" y="118.9">MOSI_HV</text>
<text x="360.2" y="116.3">SSEL1</text>
<text x="360.2" y="118.9">MOSI</text>
<text x="30" y="121.4">MOSI</text>
<text x="360.2" y="124">SCK</text>
<text x="360.2" y="121.4">MISO</text>
<text x="134.1" y="126.5">SSEL0_HV</text>
<text x="134.1" y="129">MOSI_HV</text>
<text x="134.1" y="131.6">MISO_HV</text>
<text x="360.2" y="129">TXD</text>
<text x="360.2" y="126.5">RXD</text>
<text x="360.2" y="131.6">TX_EN</text>
<text x="373.4" y="127">ENABLE INTERNAL PULLUP ON RXD</text>
<text x="134.1" y="134.1">SCK_HV</text>
<text x="360.2" y="134.1">DATA_LED</text>
<text x="88.4" y="141.7">SCK_HV</text>
<text x="271.3" y="141.7">RESET</text>
<text x="30" y="144.3">SCK</text>
<text x="30" y="167.1">SSEL0</text>
<text x="88.4" y="164.6">SSEL0_HV</text>
<text x="88.4" y="184.9">SSEL1_HV</text>
<text x="347.5" y="184.9">DATA_P</text>
<text x="30" y="187.5">SSEL1</text>
<text x="347.5" y="187.5">DATA_N</text>
<text x="134.1" y="207.8">SSEL1_HV</text>
<text x="26.2" y="212.9">MISO</text>
<text x="103.6" y="215.4">MISO_HV</text>
<text x="134.1" y="210.3">MOSI_HV</text>
<text x="134.1" y="212.9">MISO_HV</text>
<text x="134.1" y="215.4">SCK_HV</text>
</g>
<g font-size="2.2">
<text x="63.4" y="48.3">nkexxxx</text>
<text x="283.2" y="54.6">sn75176</text>
<text x="72.4" y="110.5">h11l</text>
<text x="72.4" y="133.4">h11l</text>
<text x="163.8" y="142.2">ad5161</text>
<text x="72.4" y="156.2">h11l</text>
<text x="72.4" y="176.5">h11l</text>
<text x="58.9" y="204.5">h11l</text>
<text x="163.8" y="223.5">ad5161</text>
</g>
<g font-size="2">
<text x="259.1" y="115.6">Y1</text>
<text x="259.1" y="118.1">18.432MHZ</text>
</g>
<g font-size="1.9">
<text x="265.4" y="45.7">100.0NF</text>
<text x="271.8" y="51.8">C7</text>
<text x="203.2" y="68.6" transform="rotate(-90 203.2 68.6)">100.0NF</text>
<text x="209.3" y="68.6" transform="rotate(-90 209.3 68.6)">C3</text>
<text x="215.9" y="68.6" transform="rotate(-90 215.9 68.6)">100.0NF</text>
<text x="222" y="68.6" transform="rotate(-90 222 68.6)">C5</text>
<text x="323.8" y="88.9">100.0NF</text>
<text x="328.9" y="95">C10</text>
<text x="148.6" y="106.7">100.0NF</text>
<text x="154.9" y="112.8">C8</text>
<text x="43.2" y="119.4">R1</text>
<text x="43.2" y="125.7">634</text>
<text x="251.5" y="134.6" transform="rotate(-90 251.5 134.6)">22PF</text>
<text x="257.6" y="134.6" transform="rotate(-90 257.6 134.6)">C1</text>
<text x="261.6" y="134.6" transform="rotate(-90 261.6 134.6)">22PF</text>
<text x="267.7" y="134.6" transform="rotate(-90 267.7 134.6)">C2</text>
<text x="43.2" y="142.2">R2</text>
<text x="43.2" y="148.6">634</text>
<text x="375.9" y="147.3" transform="rotate(-90 375.9 147.3)">R8</text>
<text x="382.3" y="147.3" transform="rotate(-90 382.3 147.3)">1K</text>
<text x="43.2" y="165.1">R3</text>
<text x="43.2" y="171.4">634</text>
<text x="43.2" y="185.4">R4</text>
<text x="43.2" y="191.8">634</text>
<text x="148.6" y="188">100.0NF</text>
<text x="154.9" y="194.1">C9</text>
<text x="261.6" y="195.6" transform="rotate(-90 261.6 195.6)">R7</text>
<text x="268" y="195.6" transform="rotate(-90 268 195.6)">1K</text>
<text x="274.3" y="195.6" transform="rotate(-90 274.3 195.6)">330.0NF</text>
<text x="280.4" y="195.6" transform="rotate(-90 280.4 195.6)">C6</text>
<text x="309.9" y="195.6" transform="rotate(-90 309.9 195.6)">4.7UF</text>
<text x="316" y="195.6" transform="rotate(-90 316 195.6)">C4</text>
<text x="342.9" y="203.2" transform="rotate(-90 342.9 203.2)">R10</text>
<text x="349.2" y="203.2" transform="rotate(-90 349.2 203.2)">100</text>
<text x="40.6" y="210.8">R6</text>
<text x="88.9" y="213.4">R5</text>
<text x="40.6" y="217.2">1K</text>
<text x="88.9" y="219.7">634</text>
</g>
<g font-size="1.7">
<text x="61.5" y="50.8">Vin+</text>
<text x="69.8" y="50.8">Vout+</text>
<text x="61.5" y="55.9">Vin-</text>
<text x="69.8" y="55.9">Vout-</text>
<text x="281.9" y="59.9" transform="rotate(-90 281.9 59.9)">VCC</text>
<text x="285.3" y="58.4">R</text>
<text x="277.4" y="61">A</text>
<text x="281.8" y="61">RE_N</text>
<text x="277.4" y="66">B</text>
<text x="281.9" y="70.6" transform="rotate(-90 281.9 70.6)">GND</text>
<text x="284.2" y="66">DE</text>
<text x="285.3" y="68.6">D</text>
<text x="317.5" y="111.9" transform="rotate(-90 317.5 111.9)">AREF</text>
<text x="320" y="111.9" transform="rotate(-90 320 111.9)">AVCC</text>
<text x="321.6" y="111.8">PB0/PCINT0/CLKO/ICP1</text>
<text x="58.9" y="116.8">A</text>
<text x="74.7" y="114.3">VCC</text>
<text x="75.9" y="119.4">VO</text>
<text x="292.6" y="119.4">PB7/PCINT7/XTAL2/TOSC2</text>
<text x="292.6" y="114.3">PB6/PCINT6/XTAL1/TOSC1</text>
<text x="321.6" y="119.4">PB3/PCINT3/OC2A/MOSI</text>
<text x="322.7" y="116.8">PB2/PCINT2/SS#/OC1B</text>
<text x="327.4" y="114.3">PB1/PCINT1/OC1A</text>
<text x="58.9" y="121.9">C</text>
<text x="74.7" y="124.5">GND</text>
<text x="162.6" y="123.4" transform="rotate(-90 162.6 123.4)">VDD</text>
<text x="171" y="124.5">A</text>
<text x="327.4" y="121.9">PB4/PCINT4/MISO</text>
<text x="328.6" y="124.5">PB5/PCINT5/SCK</text>
<text x="152.9" y="129.5">SDI/SDA</text>
<text x="152.9" y="127">CS_N/AD0</text>
<text x="171" y="129.5">W</text>
<text x="292.6" y="129.5">PC1/PCINT9/ADC1</text>
<text x="292.6" y="127">PC0/PCINT8/ADC0</text>
<text x="327.4" y="129.5">PD1/PCINT17/TXD</text>
<text x="327.4" y="127">PD0/PCINT16/RXD</text>
<text x="74.7" y="137.2">VCC</text>
<text x="152.9" y="134.6">CLK/SDA</text>
<text x="152.9" y="132.1">SDO</text>
<text x="171" y="134.6">B</text>
<text x="292.6" y="137.2">PC4/PCINT12/ADC4</text>
<text x="292.6" y="134.6">PC3/PCINT11/ADC3</text>
<text x="292.6" y="132.1">PC2/PCINT10/ADC2</text>
<text x="320.4" y="134.6">PD3/PCINT19/OC2B/INT1</text>
<text x="323.9" y="137.2">PD4/PCINT20/XCK/T0</text>
<text x="327.4" y="132.1">PD2/PCINT0/INT0</text>
<text x="58.9" y="139.7">A</text>
<text x="75.9" y="142.2">VO</text>
<text x="162.6" y="139.2" transform="rotate(-90 162.6 139.2)">GND</text>
<text x="292.6" y="142.2">PC6/PCINT14/RESET#</text>
<text x="292.6" y="139.7">PC5/PCINT13/ADC5</text>
<text x="320.4" y="142.2">PD6/PCINT22/OC0A/AIN0</text>
<text x="322.7" y="139.7">PD5/PCINT21/OC0B/T1</text>
<text x="58.9" y="144.8">C</text>
<text x="74.7" y="147.3">GND</text>
<text x="292.6" y="147.3">ADC7</text>
<text x="292.6" y="144.8">ADC6</text>
<text x="326.2" y="144.8">PD7/PCINT23/AIN1</text>
<text x="74.7" y="160">VCC</text>
<text x="58.9" y="162.6">A</text>
<text x="58.9" y="167.6">C</text>
<text x="75.9" y="165.1">VO</text>
<text x="378.5" y="163.3" transform="rotate(-90 378.5 163.3)">C</text>
<text x="74.7" y="170.2">GND</text>
<text x="58.9" y="182.9">A</text>
<text x="74.7" y="180.3">VCC</text>
<text x="75.9" y="185.4">VO</text>
<text x="285" y="182.9">INPUT</text>
<text x="294.7" y="182.9">OUTPUT</text>
<text x="58.9" y="188">C</text>
<text x="74.7" y="190.5">GND</text>
<text x="289.6" y="190" transform="rotate(-90 289.6 190)">GND_1</text>
<text x="292.1" y="190" transform="rotate(-90 292.1 190)">GND_2</text>
<text x="294.6" y="190" transform="rotate(-90 294.6 190)">GND_3</text>
<text x="297.2" y="190" transform="rotate(-90 297.2 190)">GND_4</text>
<text x="58.9" y="208.3">VCC</text>
<text x="152.9" y="208.3">CS_N/AD0</text>
<text x="162.6" y="204.7" transform="rotate(-90 162.6 204.7)">VDD</text>
<text x="171" y="205.7">A</text>
<text x="58.9" y="213.4">VO</text>
<text x="77.1" y="210.8">A</text>
<text x="77.1" y="215.9">C</text>
<text x="152.9" y="215.9">CLK/SDA</text>
<text x="152.9" y="213.4">SDO</text>
<text x="152.9" y="210.8">SDI/SDA</text>
<text x="171" y="210.8">W</text>
<text x="171" y="215.9">B</text>
<text x="264.2" y="211.6" transform="rotate(-90 264.2 211.6)">C</text>
<text x="58.9" y="218.4">GND</text>
<text x="162.6" y="220.5" transform="rotate(-90 162.6 220.5)">GND</text>
</g>
<text font-size="1" x="254.3" y="123.4">XTAL1</text>
<g font-size=".8">
<text x="331.3" y="63.8">3</text>
<text x="331.4" y="61">1</text>
<text x="333.7" y="63.8">4</text>
<text x="333.7" y="61">2</text>
<text x="331.3" y="66.3">5</text>
<text x="333.8" y="66.4">6</text>
</g>
</svg>
